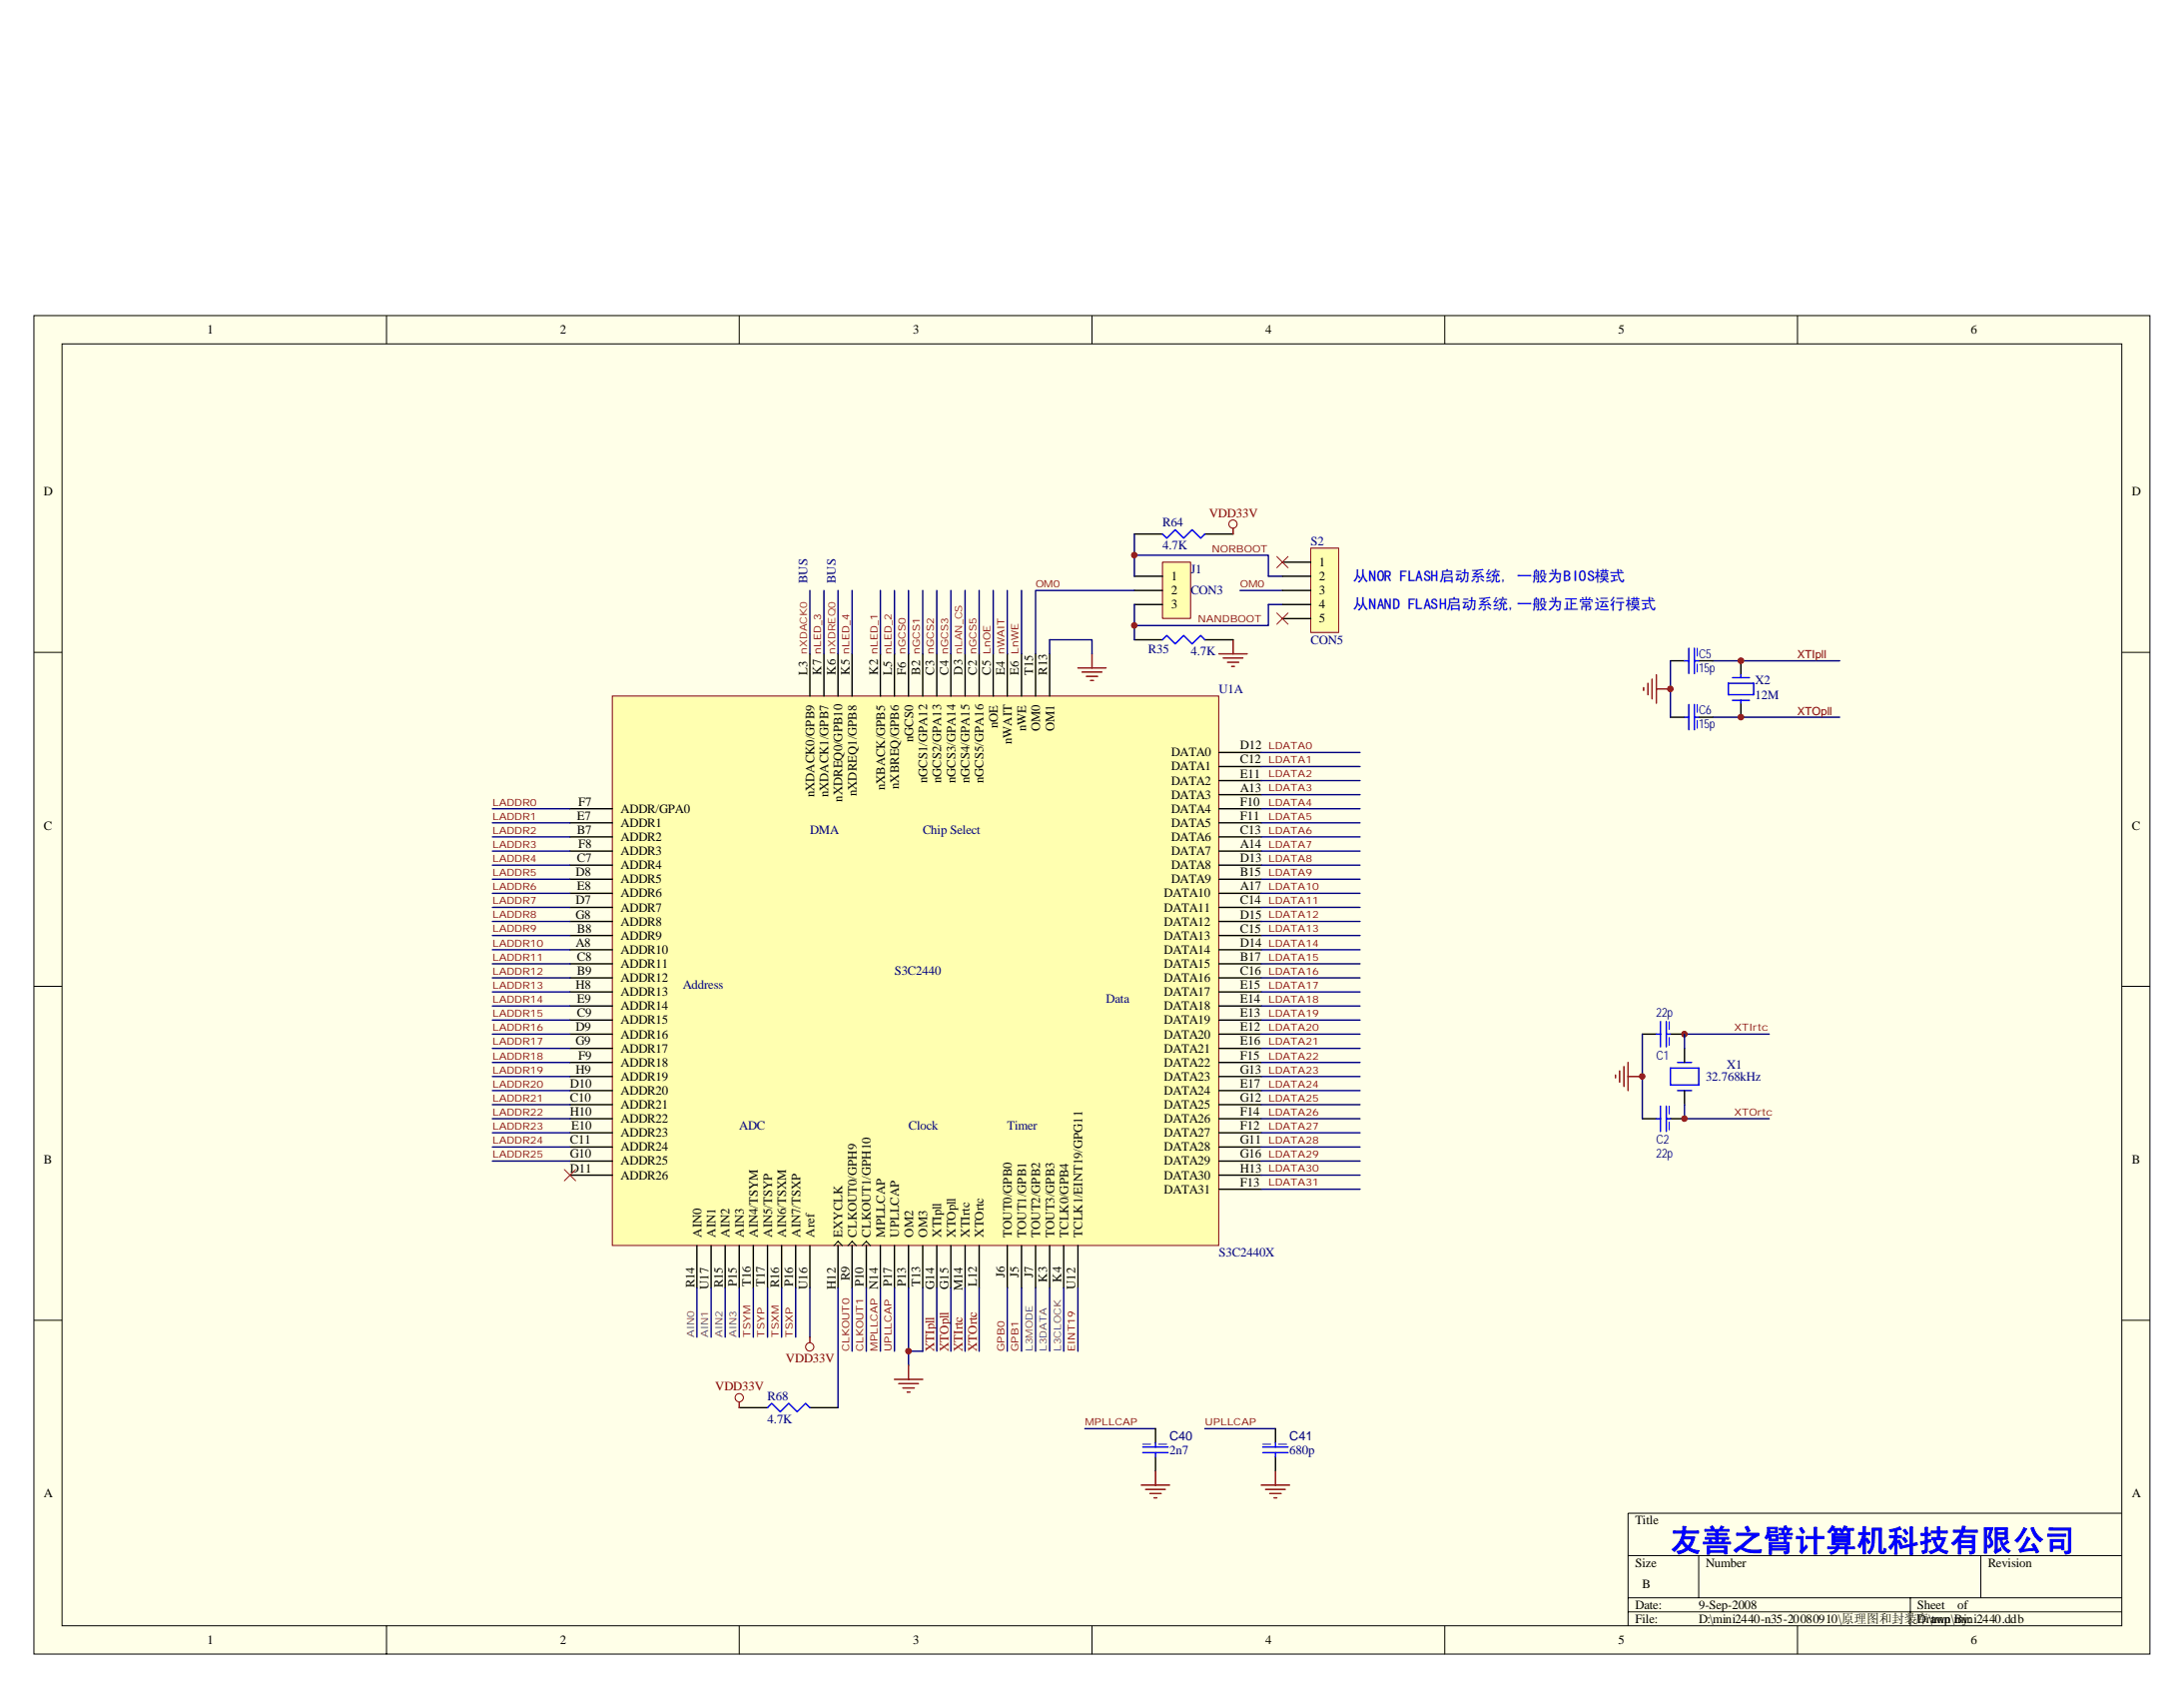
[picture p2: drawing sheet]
<svg xmlns="http://www.w3.org/2000/svg" width="279mm" height="216mm" viewBox="0 0 279 216" stroke-linecap="round" stroke-linejoin="round" font-family="sans-serif">
<path d="M4.3 40.4h270.7v171.2h-270.7z" fill="#ffffe8"/>
<g fill="none" stroke="#000" stroke-width=".13">
<path d="M4.3 40.4h270.7v171.2h-270.7zM7.9 44h263.5v163.9h-263.5zM49.4 40.4v3.6M94.6 40.4v3.6M139.7 40.4v3.6M184.8 40.4v3.6M230 40.4v3.6M4.3 83.4h3.6M271.5 83.4h3.6M4.3 126.2h3.6M271.5 126.2h3.6M4.3 168.9h3.6"/>
<path d="M271.5 168.9h3.6M208.3 199h63.2M217.3 199v5.4M253.4 199v5.4M271.5 193.5h-63.2v14.5M49.4 208v3.6M94.6 208v3.6M139.7 208v3.6M184.8 208v3.6M208.3 204.4h63.2M208.3 206.2h63.2M230 208v3.6"/>
<path d="M244.4 204.4v3.6"/>
</g>
<path d="M78.4 89h77.5v70.3h-77.5z" fill="#ffffb0"/>
<g fill="none" stroke="#800000" stroke-width=".13">
<path d="M78.3 89h77.6v70.3h-77.6z"/>
<circle cx="157.7" cy="67" r=".53"/>
<circle cx="94.6" cy="178.8" r=".53"/>
<circle cx="103.6" cy="172.3" r=".53"/>
</g>
<g fill="none" stroke="#000" stroke-width=".18">
<path d="M145.1 68.3h3.6M154.1 68.3h3.7M103.6 83.6v5.4M105.4 83.6v5.4M107.2 83.6v5.4M109 83.6v5.4M112.6 83.6v5.4M114.4 83.6v5.4M116.2 83.6v5.4M118 83.6v5.4M119.8 83.6v5.4M121.6 83.6v5.4"/>
<path d="M123.5 83.6v5.4M125.3 83.6v5.4M127.1 83.6v5.4M128.9 83.6v5.4M130.7 83.6v5.4M132.5 83.6v5.4M134.3 83.6v5.4M155.9 96.2h5.5M155.9 98h5.5M155.9 99.8h5.5M213.7 91.7h1.8M213.7 84.5h1.8"/>
<path d="M217.3 91.7h1.8M217.3 84.5h1.8M222.7 84.5v1.8M222.7 89.9v1.8M72.9 103.4h5.4M72.9 105.2h5.4M72.9 107h5.4M72.9 108.9h5.4M72.9 110.7h5.4M72.9 112.5h5.4M72.9 114.3h5.4M72.9 116.1h5.4"/>
<path d="M72.9 117.9h5.4M72.9 119.7h5.4M155.9 103.4h5.5M155.9 105.2h5.5M155.9 107h5.5M155.9 108.9h5.5M155.9 110.7h5.5M155.9 112.5h5.5M155.9 114.3h5.5M155.9 116.1h5.5M155.9 117.9h5.5M155.9 119.7h5.5"/>
<path d="M155.9 101.6h5.5M72.9 121.5h5.4M72.9 123.3h5.4M72.9 125.1h5.4M72.9 126.9h5.4M72.9 128.7h5.4M72.9 130.5h5.4M72.9 132.3h5.4M72.9 134.1h5.4M72.9 135.9h5.4M72.9 137.7h5.4M72.9 139.5h5.4"/>
<path d="M155.9 121.5h5.5M155.9 123.3h5.5M155.9 125.1h5.5M155.9 126.9h5.5M155.9 128.7h5.5M155.9 130.5h5.5M155.9 132.3h5.5M155.9 134.1h5.5M155.9 135.9h5.5M155.9 137.7h5.5M155.9 139.5h5.5M210.1 132.3h1.8"/>
<path d="M213.7 132.3h1.8M215.5 134.1v1.8M215.5 139.5v1.8M72.9 141.3h5.4M72.9 143.1h5.4M72.9 144.9h5.4M72.9 146.7h5.4M72.9 148.5h5.4M72.9 150.3h5.4M89.2 159.3v5.4M91 159.3v5.4M92.8 159.3v5.4"/>
<path d="M94.6 159.3v5.4M96.4 159.3v5.4M98.2 159.3v5.4M100 159.3v5.4M101.8 159.3v5.4M103.6 159.3v5.4M107.2 159.3v5.4M109 159.3v5.4M110.8 159.3v5.4M112.6 159.3v5.4M114.4 159.3v5.4M116.2 159.3v5.4"/>
<path d="M118 159.3v5.4M119.8 159.3v5.4M121.6 159.3v5.4M123.5 159.3v5.4M125.3 159.3v5.4M128.9 159.3v5.4M130.7 159.3v5.4M132.5 159.3v5.4M134.3 159.3v5.4M136.1 159.3v5.4M137.9 159.3v5.4M155.9 141.3h5.5"/>
<path d="M155.9 143.1h5.5M155.9 144.9h5.5M155.9 146.7h5.5M155.9 148.5h5.5M155.9 150.3h5.5M155.9 152.1h5.5M210.1 143.1h1.8M213.7 143.1h1.8M94.6 180h3.6M103.6 180h3.6M147.8 182.7v1.9M147.8 186.4v1.8"/>
<path d="M163.2 182.7v1.9M163.2 186.4v1.8"/>
</g>
<path d="M106.7 159.3l.5-.5 .6 .5M108.5 159.3l.5-.5 .6 .5M110.3 159.3l.5-.5 .6 .5" fill="none" stroke="#000" stroke-width=".13"/>
<g fill="none" stroke="#000080" stroke-width=".18">
<path d="M103.6 75.5v8.1M105.4 75.5v8.1M107.2 75.5v8.1M109 75.5v8.1M112.6 75.5v8.1M114.4 75.5v8.1M116.2 75.5v8.1M118 75.5v8.1M119.8 75.5v8.1M121.6 75.5v8.1M123.5 75.5v8.1M125.3 75.5v8.1"/>
<path d="M127.1 75.5v8.1M128.9 75.5v8.1M130.7 75.5v8.1M134.3 81.8v1.8M161.4 96.2h12.6M161.4 98h12.6M161.4 99.8h12.6M213.7 84.5v7.2M219.1 84.5h16.3M219.1 91.7h16.3M63 103.4h9.9M63 105.2h9.9"/>
<path d="M63 107h9.9M63 108.9h9.9M63 110.7h9.9M63 112.5h9.9M63 114.3h9.9M63 116.1h9.9M63 117.9h9.9M63 119.7h9.9M161.4 101.6h12.6M161.4 103.4h12.6M161.4 105.2h12.6M161.4 107h12.6"/>
<path d="M161.4 108.9h12.6M161.4 110.7h12.6M161.4 112.5h12.6M161.4 114.3h12.6M161.4 116.1h12.6M161.4 117.9h12.6M161.4 119.7h12.6M63 121.5h9.9M63 123.3h9.9M63 125.1h9.9M63 126.9h9.9M63 128.7h9.9"/>
<path d="M63 130.5h9.9M63 132.3h9.9M63 134.1h9.9M63 135.9h9.9M63 137.7h9.9M63 139.5h9.9M161.4 121.5h12.6M161.4 123.3h12.6M161.4 125.1h12.6M161.4 126.9h12.6M161.4 128.7h12.6M161.4 130.5h12.6"/>
<path d="M161.4 132.3h12.6M161.4 134.1h12.6M161.4 135.9h12.6M161.4 137.7h12.6M161.4 139.5h12.6M210.1 132.3v10.8M226.3 132.3h-10.8v1.8M63 146.7h9.9M63 148.5h9.9M161.4 141.3h12.6M161.4 143.1h12.6M161.4 144.9h12.6"/>
<path d="M161.4 146.7h12.6M161.4 148.5h12.6M161.4 150.3h12.6M161.4 152.1h12.6M215.5 141.3v1.8h10.8M89.2 164.7v6.3M91 164.7v6.3M92.8 164.7v6.3M94.6 164.7v6.3M96.4 164.7v6.3M98.2 164.7v6.3M100 164.7v6.3"/>
<path d="M101.8 164.7v6.3M103.6 164.7v6.3M107.2 164.7v15.3M109 164.7v8.1M110.8 164.7v8.1M112.6 164.7v8.1M114.4 164.7v8.1M116.2 164.7v9.9M118 164.7v8.1h-1.8M119.8 164.7v8.1M121.6 164.7v8.1M123.5 164.7v8.1"/>
<path d="M125.3 164.7v8.1M128.9 164.7v8.1M130.7 164.7v8.1M132.5 164.7v8.1M134.3 164.7v8.1M136.1 164.7v8.1M137.9 164.7v8.1M138.8 182.7h9M154.1 182.7h9.1"/>
</g>
<g fill="none" stroke="#00f" stroke-width=".18">
<path d="M148.7 68.3l.6 .5 1-1 1.1 1 1.1-1 1.1 1 .5-.5M215.5 91.7h.5M215.5 84.5h.5M216 82.9v3.2M216 90.1v3.2M216.8 91.7h.5M216.8 82.9v3.2M216.8 90.1v3.2M216.8 84.5h.5M221.1 87.4h3.2v1.5h-3.2zM221.6 86.7h2.2M221.6 89.6h2.2"/>
<path d="M222.7 86.3v.4M222.7 89.6v.3M211.9 132.3h.5M212.4 130.7v3.2M213.2 132.3h.5M213.2 130.7v3.2M213.7 136.6h3.6v2.2h-3.6zM214.6 139.5h1.8M214.6 135.9h1.8M211.9 143.1h.5M212.4 141.5v3.2M213.2 141.5v3.2"/>
<path d="M213.2 143.1h.5M98.2 180l.5-.5 1.1 1.1 1.1-1.1 1.1 1.1 1.1-1.1 .5 .5M146.2 185.8h3.2M146.2 185.1h3.2M147.8 184.6v.5M147.8 185.8v.6M161.5 185.8h3.3M161.5 185.1h3.3M163.2 184.6v.5M163.2 185.8v.6"/>
</g>
<path d="M217.1 90.1v3.2M217.1 82.9v3.2M213.5 130.7v3.2M213.5 141.5v3.2M146.2 184.7h3.2M161.5 184.7h3.3" fill="none" stroke="#00f" stroke-width=".13" stroke-dasharray="1 1 1 1 1 1 1 1"/>
<g fill="none" stroke="#800000" stroke-width=".18">
<path d="M157.8 67.6v.7M137.9 85.4h3.6M138.4 86h2.6M139 86.5h1.4M139.5 87h.4M139.7 83.6v1.8M155.9 83.6h3.7M156.5 84.2h2.5M157 84.7h1.5M157.6 85.2h.3M157.8 81.8v1.8M210.3 87.9v.4"/>
<path d="M210.8 87.4v1.5M211.3 86.9v2.5M211.9 86.3v3.6M211.9 88.1h1.8M206.7 137.5v.4M207.2 137v1.4M207.8 136.4v2.6M208.3 135.9v3.6M208.3 137.7h1.8M94.6 179.3v.7M103.6 171v.7M114.4 176.4h3.6"/>
<path d="M115 177h2.5M115.5 177.5h1.5M116.1 178.1h.3M116.2 174.6v1.8M146 189.9h3.6M146.6 190.5h2.5M147.1 191h1.4M147.6 191.6h.4M147.8 188.2v1.7M161.4 189.9h3.6M161.9 190.5h2.5M162.4 191h1.5"/>
<path d="M163 191.6h.3M163.2 188.2v1.7"/>
</g>
<g fill="#800000" stroke="#800000" stroke-width=".13">
<circle cx="213.7" cy="88.1" r=".36"/>
<circle cx="222.7" cy="91.7" r=".36"/>
<circle cx="222.7" cy="84.5" r=".36"/>
<circle cx="215.5" cy="132.3" r=".36"/>
<circle cx="215.5" cy="143.1" r=".35"/>
<circle cx="210.1" cy="137.7" r=".35"/>
<circle cx="116.2" cy="172.8" r=".36"/>
</g>
<path d="M72.2 149.6l1.4 1.4M73.6 149.6l-1.4 1.4" fill="none" stroke="#f00" stroke-width=".13"/>
<path d="M148.7 71.9h3.6v7.2h-3.6z" fill="#ffffb0"/>
<path d="M148.7 71.9h3.6v7.2h-3.6z" fill="none" stroke="#800000" stroke-width=".13"/>
<path d="M145.1 73.7h3.6M145.1 75.5h3.6M145.1 77.3h3.6M145.1 81.8h3.6M154.1 81.8h3.7" fill="none" stroke="#000" stroke-width=".18"/>
<path d="M148.7 81.8l.6-.5 1 1.1 1.1-1.1 1.1 1.1 1.1-1.1 .5 .5" fill="none" stroke="#00f" stroke-width=".18"/>
<path d="M145.1 75.5h-12.6v8.1M145.1 71h17.2v2.7h1.8M145.1 68.3v5.4M145.1 77.3v4.5M158.6 75.5h5.5M164.1 77.3h-1.8v2.7h-17.2M134.3 81.8h5.4v1.8M63 141.3h9.9M63 143.1h9.9M63 144.9h9.9" fill="none" stroke="#000080" stroke-width=".18"/>
<path d="M167.7 70.1h3.6v10.8h-3.6z" fill="#ffffb0"/>
<path d="M167.7 70.1h3.6v10.8h-3.6z" fill="none" stroke="#800000" stroke-width=".13"/>
<path d="M164.1 71.9h3.6M164.1 73.7h3.6M164.1 75.5h3.6M164.1 77.3h3.6M164.1 79.1h3.6" fill="none" stroke="#000" stroke-width=".18"/>
<path d="M163.3 78.4l1.5 1.4M163.3 71.2l1.5 1.4M164.8 78.4l-1.5 1.4M164.8 71.2l-1.5 1.4" fill="none" stroke="#f00" stroke-width=".13"/>
<g fill="#800000" stroke="#800000" stroke-width=".13">
<circle cx="145.1" cy="80" r=".35"/>
<circle cx="145.1" cy="71" r=".35"/>
</g>
<text font-size="4" fill="#00f" x="213.7" y="198.4">友善之臂计算机科技有限公司</text>
<g font-size="2" fill="#00f">
<text x="173.1" y="74.3">从NOR FLASH启动系统, 一般为BIOS模式</text>
<text x="173.1" y="77.9">从NAND FLASH启动系统,一般为正常运行模式</text>
</g>
<g font-size="1.6">
<text x="26.5" y="42.7">1</text>
<text x="71.6" y="42.7">2</text>
<text x="116.8" y="42.7">3</text>
<text x="161.9" y="42.7">4</text>
<text x="207" y="42.7">5</text>
<text x="252.1" y="42.7">6</text>
<text x="5.6" y="63.4">D</text>
<text x="272.7" y="63.4">D</text>
<text x="149.8" y="74.2">1</text>
<text x="149.8" y="76">2</text>
<text x="149.8" y="77.8">3</text>
<text x="168.8" y="72.4">1</text>
<text x="168.8" y="74.2">2</text>
<text x="168.8" y="76">3</text>
<text x="168.8" y="77.8">4</text>
<text x="168.8" y="79.6">5</text>
<text x="103.3" y="86.3" transform="rotate(-90 103.3 86.3)">L3</text>
<text x="105.1" y="86.3" transform="rotate(-90 105.1 86.3)">K7</text>
<text x="106.9" y="86.3" transform="rotate(-90 106.9 86.3)">K6</text>
<text x="108.7" y="86.3" transform="rotate(-90 108.7 86.3)">K5</text>
<text x="112.3" y="86.3" transform="rotate(-90 112.3 86.3)">K2</text>
<text x="114.1" y="86.3" transform="rotate(-90 114.1 86.3)">L5</text>
<text x="115.9" y="86.3" transform="rotate(-90 115.9 86.3)">F6</text>
<text x="117.7" y="86.3" transform="rotate(-90 117.7 86.3)">B2</text>
<text x="119.5" y="86.3" transform="rotate(-90 119.5 86.3)">C3</text>
<text x="121.3" y="86.3" transform="rotate(-90 121.3 86.3)">C4</text>
<text x="123.1" y="86.3" transform="rotate(-90 123.1 86.3)">D3</text>
<text x="124.9" y="86.3" transform="rotate(-90 124.9 86.3)">C2</text>
<text x="126.7" y="86.3" transform="rotate(-90 126.7 86.3)">C5</text>
<text x="128.5" y="86.3" transform="rotate(-90 128.5 86.3)">E4</text>
<text x="130.3" y="86.3" transform="rotate(-90 130.3 86.3)">E6</text>
<text x="132.2" y="86.3" transform="rotate(-90 132.2 86.3)">T15</text>
<text x="134" y="86.3" transform="rotate(-90 134 86.3)">R13</text>
<text x="116.8" y="95" transform="rotate(-90 116.8 95)">nGCS0</text>
<text x="127.6" y="93.2" transform="rotate(-90 127.6 93.2)">nOE</text>
<text x="129.5" y="95.2" transform="rotate(-90 129.5 95.2)">nWAIT</text>
<text x="131.3" y="93.5" transform="rotate(-90 131.3 93.5)">nWE</text>
<text x="133.1" y="93.5" transform="rotate(-90 133.1 93.5)">OM0</text>
<text x="134.9" y="93.5" transform="rotate(-90 134.9 93.5)">OM1</text>
<text x="158.6" y="95.8">D12</text>
<text x="109.6" y="101.8" transform="rotate(-90 109.6 101.8)">nXDREQ1/GPB8</text>
<text x="113.2" y="101.1" transform="rotate(-90 113.2 101.1)">nXBACK/GPB5</text>
<text x="115" y="100.9" transform="rotate(-90 115 100.9)">nXBREQ/GPB6</text>
<text x="118.6" y="100.2" transform="rotate(-90 118.6 100.2)">nGCS1/GPA12</text>
<text x="120.4" y="100.2" transform="rotate(-90 120.4 100.2)">nGCS2/GPA13</text>
<text x="122.2" y="100.2" transform="rotate(-90 122.2 100.2)">nGCS3/GPA14</text>
<text x="124" y="100.2" transform="rotate(-90 124 100.2)">nGCS4/GPA15</text>
<text x="125.8" y="100.2" transform="rotate(-90 125.8 100.2)">nGCS5/GPA16</text>
<text x="149.8" y="96.8">DATA0</text>
<text x="149.8" y="98.6">DATA1</text>
<text x="149.8" y="100.4">DATA2</text>
<text x="158.6" y="97.7">C12</text>
<text x="158.6" y="99.5">E11</text>
<text x="158.6" y="101.3">A13</text>
<text x="5.6" y="106.1">C</text>
<text x="73.8" y="104.9">E7</text>
<text x="73.8" y="106.7">B7</text>
<text x="74" y="103.1">F7</text>
<text x="79.4" y="104">ADDR/GPA0</text>
<text x="79.4" y="105.8">ADDR1</text>
<text x="79.4" y="107.6">ADDR2</text>
<text x="104.2" y="102" transform="rotate(-90 104.2 102)">nXDACK0/GPB9</text>
<text x="106" y="102" transform="rotate(-90 106 102)">nXDACK1/GPB7</text>
<text x="107.8" y="102.6" transform="rotate(-90 107.8 102.6)">nXDREQ0/GPB10</text>
<text x="149.8" y="102.2">DATA3</text>
<text x="149.8" y="104">DATA4</text>
<text x="149.8" y="105.8">DATA5</text>
<text x="149.8" y="107.6">DATA6</text>
<text x="158.6" y="103.1">F10</text>
<text x="158.6" y="104.9">F11</text>
<text x="158.6" y="106.7">C13</text>
<text x="272.7" y="106.1">C</text>
<text x="73.6" y="112.1">D8</text>
<text x="73.8" y="110.3">C7</text>
<text x="73.8" y="113.9">E8</text>
<text x="74" y="108.5">F8</text>
<text x="79.4" y="109.4">ADDR3</text>
<text x="79.4" y="111.2">ADDR4</text>
<text x="79.4" y="113">ADDR5</text>
<text x="149.8" y="109.4">DATA7</text>
<text x="149.8" y="111.2">DATA8</text>
<text x="149.8" y="113">DATA9</text>
<text x="158.6" y="108.5">A14</text>
<text x="158.6" y="110.3">D13</text>
<text x="158.6" y="112.1">B15</text>
<text x="158.6" y="113.9">A17</text>
<text x="73.6" y="115.7">D7</text>
<text x="73.6" y="117.5">G8</text>
<text x="73.8" y="119.3">B8</text>
<text x="79.4" y="114.8">ADDR6</text>
<text x="79.4" y="116.6">ADDR7</text>
<text x="79.4" y="118.4">ADDR8</text>
<text x="148.9" y="114.8">DATA10</text>
<text x="148.9" y="116.6">DATA11</text>
<text x="148.9" y="118.4">DATA12</text>
<text x="158.6" y="115.7">C14</text>
<text x="158.6" y="117.5">D15</text>
<text x="158.6" y="119.3">C15</text>
<text x="73.6" y="121.1">A8</text>
<text x="73.8" y="122.9">C8</text>
<text x="73.8" y="124.7">B9</text>
<text x="79.4" y="120.2">ADDR9</text>
<text x="79.4" y="122">ADDR10</text>
<text x="79.4" y="123.8">ADDR11</text>
<text x="79.4" y="125.6">ADDR12</text>
<text x="148.9" y="120.2">DATA13</text>
<text x="148.9" y="122">DATA14</text>
<text x="148.9" y="123.8">DATA15</text>
<text x="148.9" y="125.6">DATA16</text>
<text x="158.6" y="121.1">D14</text>
<text x="158.6" y="122.9">B17</text>
<text x="158.6" y="124.7">C16</text>
<text x="73.6" y="126.5">H8</text>
<text x="73.6" y="131.9">D9</text>
<text x="73.8" y="128.3">E9</text>
<text x="73.8" y="130.1">C9</text>
<text x="79.4" y="127.4">ADDR13</text>
<text x="79.4" y="129.2">ADDR14</text>
<text x="79.4" y="131">ADDR15</text>
<text x="148.9" y="127.4">DATA17</text>
<text x="148.9" y="129.2">DATA18</text>
<text x="148.9" y="131">DATA19</text>
<text x="158.6" y="126.5">E15</text>
<text x="158.6" y="128.3">E14</text>
<text x="158.6" y="130.1">E13</text>
<text x="158.6" y="131.9">E12</text>
<text x="73.6" y="133.7">G9</text>
<text x="73.6" y="137.3">H9</text>
<text x="74" y="135.5">F9</text>
<text x="79.4" y="132.8">ADDR16</text>
<text x="79.4" y="134.6">ADDR17</text>
<text x="79.4" y="136.4">ADDR18</text>
<text x="148.9" y="132.8">DATA20</text>
<text x="148.9" y="134.6">DATA21</text>
<text x="148.9" y="136.4">DATA22</text>
<text x="158.6" y="133.7">E16</text>
<text x="158.6" y="135.5">F15</text>
<text x="158.6" y="137.3">G13</text>
<text x="72.9" y="139.1">D10</text>
<text x="72.9" y="140.9">C10</text>
<text x="72.9" y="142.7">H10</text>
<text x="79.4" y="138.2">ADDR19</text>
<text x="79.4" y="140">ADDR20</text>
<text x="79.4" y="141.8">ADDR21</text>
<text x="79.4" y="143.6">ADDR22</text>
<text x="148.9" y="138.2">DATA23</text>
<text x="148.9" y="140">DATA24</text>
<text x="148.9" y="141.8">DATA25</text>
<text x="148.9" y="143.6">DATA26</text>
<text x="158.6" y="139.1">E17</text>
<text x="158.6" y="140.9">G12</text>
<text x="158.6" y="142.7">F14</text>
<text x="5.6" y="148.8">B</text>
<text x="72.9" y="146.3">C11</text>
<text x="72.9" y="148.1">G10</text>
<text x="72.9" y="149.9">D11</text>
<text x="73.1" y="144.5">E10</text>
<text x="79.4" y="145.4">ADDR23</text>
<text x="79.4" y="147.2">ADDR24</text>
<text x="79.4" y="149">ADDR25</text>
<text x="148.9" y="145.4">DATA27</text>
<text x="148.9" y="147.2">DATA28</text>
<text x="148.9" y="149">DATA29</text>
<text x="158.6" y="144.5">F12</text>
<text x="158.6" y="146.3">G11</text>
<text x="158.6" y="148.1">G16</text>
<text x="158.6" y="149.9">H13</text>
<text x="272.7" y="148.8">B</text>
<text x="79.4" y="150.8">ADDR26</text>
<text x="148.9" y="150.8">DATA30</text>
<text x="148.9" y="152.6">DATA31</text>
<text x="158.6" y="151.7">F13</text>
<text x="89.7" y="158.2" transform="rotate(-90 89.7 158.2)">AIN0</text>
<text x="91.5" y="158.2" transform="rotate(-90 91.5 158.2)">AIN1</text>
<text x="93.3" y="158.2" transform="rotate(-90 93.3 158.2)">AIN2</text>
<text x="95.2" y="158.2" transform="rotate(-90 95.2 158.2)">AIN3</text>
<text x="97" y="158.2" transform="rotate(-90 97 158.2)">AIN4/TSYM</text>
<text x="98.8" y="158.2" transform="rotate(-90 98.8 158.2)">AIN5/TSYP</text>
<text x="100.6" y="158.2" transform="rotate(-90 100.6 158.2)">AIN6/TSXM</text>
<text x="102.4" y="158.2" transform="rotate(-90 102.4 158.2)">AIN7/TSXP</text>
<text x="104.2" y="158.2" transform="rotate(-90 104.2 158.2)">Aref</text>
<text x="107.8" y="158.2" transform="rotate(-90 107.8 158.2)">EXYCLK</text>
<text x="109.6" y="158.2" transform="rotate(-90 109.6 158.2)">CLKOUT0/GPH9</text>
<text x="111.4" y="158.2" transform="rotate(-90 111.4 158.2)">CLKOUT1/GPH10</text>
<text x="113.2" y="158.2" transform="rotate(-90 113.2 158.2)">MPLLCAP</text>
<text x="115" y="158.2" transform="rotate(-90 115 158.2)">UPLLCAP</text>
<text x="116.8" y="158.2" transform="rotate(-90 116.8 158.2)">OM2</text>
<text x="118.6" y="158.2" transform="rotate(-90 118.6 158.2)">OM3</text>
<text x="120.4" y="158.2" transform="rotate(-90 120.4 158.2)">XTIpll</text>
<text x="122.2" y="158.2" transform="rotate(-90 122.2 158.2)">XTOpll</text>
<text x="124" y="158.2" transform="rotate(-90 124 158.2)">XTIrtc</text>
<text x="125.8" y="158.2" transform="rotate(-90 125.8 158.2)">XTOrtc</text>
<text x="129.5" y="158.2" transform="rotate(-90 129.5 158.2)">TOUT0/GPB0</text>
<text x="131.3" y="158.2" transform="rotate(-90 131.3 158.2)">TOUT1/GPB1</text>
<text x="133.1" y="158.2" transform="rotate(-90 133.1 158.2)">TOUT2/GPB2</text>
<text x="134.9" y="158.2" transform="rotate(-90 134.9 158.2)">TOUT3/GPB3</text>
<text x="136.7" y="158.2" transform="rotate(-90 136.7 158.2)">TCLK0/GPB4</text>
<text x="138.5" y="158.2" transform="rotate(-90 138.5 158.2)">TCLK1/EINT19/GPG11</text>
<text x="88.8" y="164.7" transform="rotate(-90 88.8 164.7)">R14</text>
<text x="90.6" y="164.9" transform="rotate(-90 90.6 164.9)">U17</text>
<text x="92.5" y="164.7" transform="rotate(-90 92.5 164.7)">R15</text>
<text x="94.3" y="164.5" transform="rotate(-90 94.3 164.5)">P15</text>
<text x="96.1" y="164.5" transform="rotate(-90 96.1 164.5)">T16</text>
<text x="97.9" y="164.5" transform="rotate(-90 97.9 164.5)">T17</text>
<text x="99.7" y="164.7" transform="rotate(-90 99.7 164.7)">R16</text>
<text x="101.5" y="164.5" transform="rotate(-90 101.5 164.5)">P16</text>
<text x="103.3" y="164.9" transform="rotate(-90 103.3 164.9)">U16</text>
<text x="106.9" y="164.9" transform="rotate(-90 106.9 164.9)">H12</text>
<text x="108.7" y="163.8" transform="rotate(-90 108.7 163.8)">R9</text>
<text x="110.5" y="164.5" transform="rotate(-90 110.5 164.5)">P10</text>
<text x="112.3" y="164.9" transform="rotate(-90 112.3 164.9)">N14</text>
<text x="114.1" y="164.5" transform="rotate(-90 114.1 164.5)">P17</text>
<text x="115.9" y="164.5" transform="rotate(-90 115.9 164.5)">P13</text>
<text x="117.7" y="164.5" transform="rotate(-90 117.7 164.5)">T13</text>
<text x="119.5" y="164.9" transform="rotate(-90 119.5 164.9)">G14</text>
<text x="121.3" y="164.9" transform="rotate(-90 121.3 164.9)">G15</text>
<text x="123.1" y="165.1" transform="rotate(-90 123.1 165.1)">M14</text>
<text x="124.9" y="164.5" transform="rotate(-90 124.9 164.5)">L12</text>
<text x="128.5" y="163.4" transform="rotate(-90 128.5 163.4)">J6</text>
<text x="130.3" y="163.4" transform="rotate(-90 130.3 163.4)">J5</text>
<text x="132.2" y="163.4" transform="rotate(-90 132.2 163.4)">J7</text>
<text x="134" y="164" transform="rotate(-90 134 164)">K3</text>
<text x="135.8" y="164" transform="rotate(-90 135.8 164)">K4</text>
<text x="137.6" y="164.9" transform="rotate(-90 137.6 164.9)">U12</text>
<text x="5.6" y="191.6">A</text>
<text x="272.7" y="191.6">A</text>
<text x="209.2" y="195">Title</text>
<text x="209.2" y="200.4">Size</text>
<text x="210.1" y="203.1">B</text>
<text x="218.2" y="200.4">Number</text>
<text x="254.3" y="200.4">Revision</text>
<text x="209.2" y="205.8">Date:</text>
<text x="209.2" y="207.6">File:</text>
<text x="217.3" y="205.8">9-Sep-2008</text>
<text x="217.3" y="207.6">D:\mini2440-n35-20080910\原理图和封装库\tmp\mini2440.ddb</text>
<text x="245.3" y="207.6">Drawn By:</text>
<text x="245.3" y="205.8">Sheet</text>
<text x="250.4" y="205.8">of</text>
<text x="26.5" y="210.3">1</text>
<text x="71.6" y="210.3">2</text>
<text x="116.8" y="210.3">3</text>
<text x="161.9" y="210.3">4</text>
<text x="207" y="210.3">5</text>
<text x="252.1" y="210.3">6</text>
</g>
<g font-size="1.6" fill="#000080">
<text x="148.7" y="67.4">R64</text>
<text x="148.7" y="70.3">4.7K</text>
<text x="167.7" y="69.7">S2</text>
<text x="103.3" y="74.6" transform="rotate(-90 103.3 74.6)">BUS</text>
<text x="106.9" y="74.6" transform="rotate(-90 106.9 74.6)">BUS</text>
<text x="152.3" y="73.3">J1</text>
<text x="152.3" y="76">CON3</text>
<text x="146.9" y="83.6">R35</text>
<text x="152.3" y="83.8">4.7K</text>
<text x="167.7" y="82.3">CON5</text>
<text x="155.9" y="88.6">U1A</text>
<text x="217.3" y="84.1">C5</text>
<text x="217.3" y="85.9">15p</text>
<text x="224.5" y="87.6">X2</text>
<text x="224.5" y="89.4">12M</text>
<text x="217.3" y="91.4">C6</text>
<text x="217.3" y="93.2">15p</text>
<text x="103.6" y="106.7">DMA</text>
<text x="118" y="106.7">Chip Select</text>
<text x="114.4" y="124.7">S3C2440</text>
<text x="87.4" y="126.5">Address</text>
<text x="141.5" y="128.3">Data</text>
<text x="211.9" y="130.1">22p</text>
<text x="211.9" y="135.5">C1</text>
<text x="220.9" y="136.8">X1</text>
<text x="218.2" y="138.2">32.768kHz</text>
<text x="94.6" y="144.5">ADC</text>
<text x="116.2" y="144.5">Clock</text>
<text x="128.9" y="144.5">Timer</text>
<text x="211.9" y="146.3">C2</text>
<text x="211.9" y="148.1">22p</text>
<text x="155.9" y="160.7">S3C2440X</text>
<text x="98.2" y="179.1">R68</text>
<text x="98.2" y="182">4.7K</text>
<text x="149.6" y="184.2">C40</text>
<text x="149.6" y="186">2n7</text>
<text x="165" y="184.2">C41</text>
<text x="165" y="186">680p</text>
</g>
<g font-size="1.6" fill="#800000">
<text x="154.7" y="66.1">VDD33V</text>
<text x="119.5" y="172.8" transform="rotate(-90 119.5 172.8)">XTIpll</text>
<text x="121.3" y="172.8" transform="rotate(-90 121.3 172.8)">XTOpll</text>
<text x="123.1" y="172.8" transform="rotate(-90 123.1 172.8)">XTIrtc</text>
<text x="124.9" y="172.8" transform="rotate(-90 124.9 172.8)">XTOrtc</text>
<text x="91.5" y="177.8">VDD33V</text>
<text x="100.5" y="174.2">VDD33V</text>
</g>
<g font-size="1.5" fill="#800000">
<text x="230" y="84.2">XTIpll</text>
<text x="230" y="91.4">XTOpll</text>
</g>
<g font-size="1.3" fill="#800000">
<text x="155" y="70.6">NORBOOT</text>
<text x="132.5" y="75.1">OM0</text>
<text x="158.6" y="75.1">OM0</text>
<text x="105.1" y="83.6" transform="rotate(-90 105.1 83.6)">nLED_3</text>
<text x="108.6" y="83.6" transform="rotate(-90 108.6 83.6)">nLED_4</text>
<text x="112.3" y="83.6" transform="rotate(-90 112.3 83.6)">nLED_1</text>
<text x="114.1" y="83.6" transform="rotate(-90 114.1 83.6)">nLED_2</text>
<text x="115.9" y="83.6" transform="rotate(-90 115.9 83.6)">nGCS0</text>
<text x="117.7" y="83.6" transform="rotate(-90 117.7 83.6)">nGCS1</text>
<text x="119.5" y="83.6" transform="rotate(-90 119.5 83.6)">nGCS2</text>
<text x="121.3" y="83.6" transform="rotate(-90 121.3 83.6)">nGCS3</text>
<text x="124.9" y="83.6" transform="rotate(-90 124.9 83.6)">nGCS5</text>
<text x="126.7" y="83.6" transform="rotate(-90 126.7 83.6)">LnOE</text>
<text x="128.5" y="83.6" transform="rotate(-90 128.5 83.6)">nWAIT</text>
<text x="130.3" y="83.6" transform="rotate(-90 130.3 83.6)">LnWE</text>
<text x="153.2" y="79.6">NANDBOOT</text>
<text x="162.3" y="95.8">LDATA0</text>
<text x="162.3" y="97.6">LDATA1</text>
<text x="162.3" y="99.4">LDATA2</text>
<text x="162.3" y="101.2">LDATA3</text>
<text x="63" y="103">LADDR0</text>
<text x="63" y="104.8">LADDR1</text>
<text x="63" y="106.6">LADDR2</text>
<text x="162.3" y="103">LDATA4</text>
<text x="162.3" y="104.8">LDATA5</text>
<text x="162.3" y="106.6">LDATA6</text>
<text x="63" y="108.4">LADDR3</text>
<text x="63" y="110.3">LADDR4</text>
<text x="63" y="112.1">LADDR5</text>
<text x="63" y="113.9">LADDR6</text>
<text x="162.3" y="108.4">LDATA7</text>
<text x="162.3" y="110.3">LDATA8</text>
<text x="162.3" y="112.1">LDATA9</text>
<text x="162.3" y="113.9">LDATA10</text>
<text x="63" y="115.7">LADDR7</text>
<text x="63" y="117.5">LADDR8</text>
<text x="63" y="119.3">LADDR9</text>
<text x="162.3" y="115.7">LDATA11</text>
<text x="162.3" y="117.5">LDATA12</text>
<text x="162.3" y="119.3">LDATA13</text>
<text x="63" y="121.1">LADDR10</text>
<text x="63" y="122.9">LADDR11</text>
<text x="63" y="124.7">LADDR12</text>
<text x="162.3" y="121.1">LDATA14</text>
<text x="162.3" y="122.9">LDATA15</text>
<text x="162.3" y="124.7">LDATA16</text>
<text x="63" y="126.5">LADDR13</text>
<text x="63" y="128.3">LADDR14</text>
<text x="63" y="130.1">LADDR15</text>
<text x="63" y="131.9">LADDR16</text>
<text x="162.3" y="126.5">LDATA17</text>
<text x="162.3" y="128.3">LDATA18</text>
<text x="162.3" y="130.1">LDATA19</text>
<text x="162.3" y="131.9">LDATA20</text>
<text x="221.8" y="131.9">XTIrtc</text>
<text x="63" y="133.7">LADDR17</text>
<text x="63" y="135.5">LADDR18</text>
<text x="63" y="137.3">LADDR19</text>
<text x="162.3" y="133.7">LDATA21</text>
<text x="162.3" y="135.5">LDATA22</text>
<text x="162.3" y="137.3">LDATA23</text>
<text x="63" y="139.1">LADDR20</text>
<text x="63" y="140.9">LADDR21</text>
<text x="63" y="142.7">LADDR22</text>
<text x="162.3" y="139.1">LDATA24</text>
<text x="162.3" y="140.9">LDATA25</text>
<text x="162.3" y="142.7">LDATA26</text>
<text x="221.8" y="142.7">XTOrtc</text>
<text x="63" y="146.3">LADDR24</text>
<text x="63" y="148.1">LADDR25</text>
<text x="63" y="144.5">LADDR23</text>
<text x="162.3" y="144.5">LDATA27</text>
<text x="162.3" y="146.3">LDATA28</text>
<text x="162.3" y="148.1">LDATA29</text>
<text x="162.3" y="149.9">LDATA30</text>
<text x="162.3" y="151.7">LDATA31</text>
<text x="96" y="171" transform="rotate(-90 96 171)">TSYM</text>
<text x="97.8" y="171" transform="rotate(-90 97.8 171)">TSYP</text>
<text x="99.6" y="171" transform="rotate(-90 99.6 171)">TSXM</text>
<text x="101.4" y="171" transform="rotate(-90 101.4 171)">TSXP</text>
<text x="108.6" y="172.8" transform="rotate(-90 108.6 172.8)">CLKOUT0</text>
<text x="110.4" y="172.8" transform="rotate(-90 110.4 172.8)">CLKOUT1</text>
<text x="112.3" y="172.8" transform="rotate(-90 112.3 172.8)">MPLLCAP</text>
<text x="114.1" y="172.8" transform="rotate(-90 114.1 172.8)">UPLLCAP</text>
<text x="128.5" y="172.8" transform="rotate(-90 128.5 172.8)">GPB0</text>
<text x="130.3" y="172.8" transform="rotate(-90 130.3 172.8)">GPB1</text>
<text x="137.5" y="172.8" transform="rotate(-90 137.5 172.8)">EINT19</text>
<text x="138.8" y="182.3">MPLLCAP</text>
<text x="154.1" y="182.3">UPLLCAP</text>
</g>
<g font-size="1.3" fill="#f00">
<text x="103.2" y="83.6" transform="rotate(-90 103.2 83.6)">nXDACK0</text>
<text x="106.8" y="83.6" transform="rotate(-90 106.8 83.6)">nXDREQ0</text>
<text x="123.1" y="83.6" transform="rotate(-90 123.1 83.6)">nLAN_CS</text>
</g>
<g font-size="1.3" fill="#800080">
<text x="88.8" y="171" transform="rotate(-90 88.8 171)">AIN0</text>
<text x="90.6" y="171" transform="rotate(-90 90.6 171)">AIN1</text>
<text x="92.4" y="171" transform="rotate(-90 92.4 171)">AIN2</text>
<text x="94.2" y="171" transform="rotate(-90 94.2 171)">AIN3</text>
<text x="132.1" y="172.8" transform="rotate(-90 132.1 172.8)">L3MODE</text>
<text x="133.9" y="172.8" transform="rotate(-90 133.9 172.8)">L3DATA</text>
<text x="135.7" y="172.8" transform="rotate(-90 135.7 172.8)">L3CLOCK</text>
</g>
</svg>
